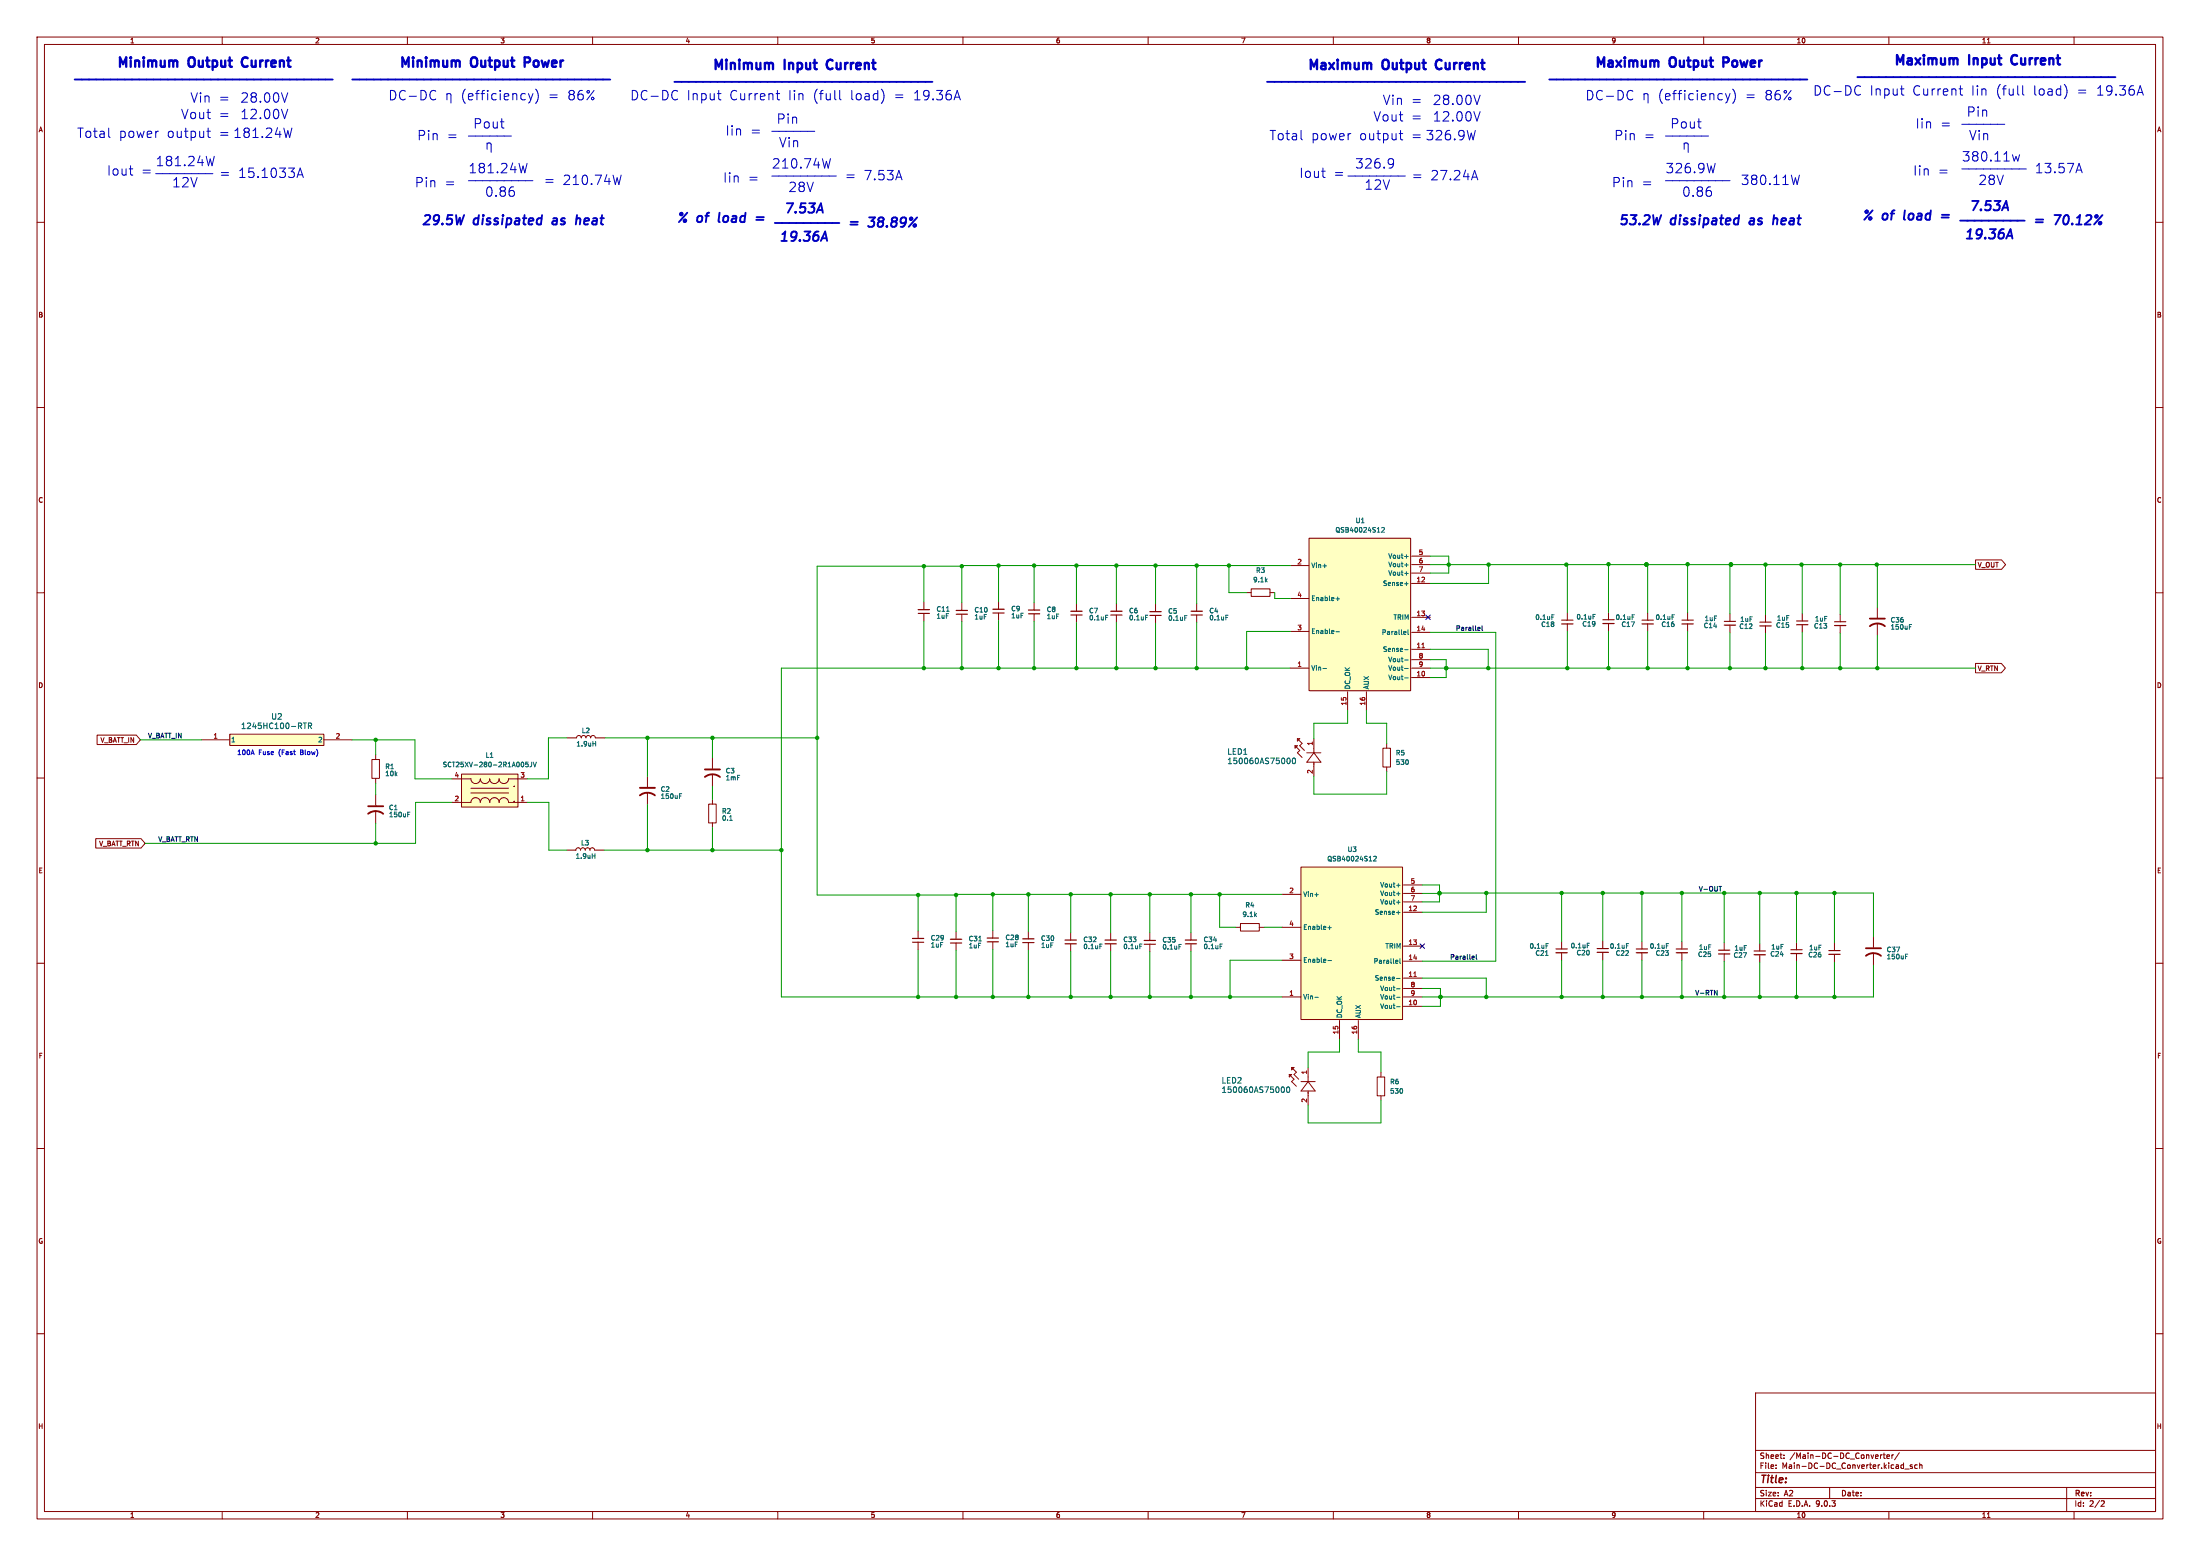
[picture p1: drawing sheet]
<svg xmlns="http://www.w3.org/2000/svg" width="594mm" height="420mm" viewBox="0 0 594 420" stroke-linecap="round" stroke-linejoin="round" font-family="sans-serif">
<g fill="none" stroke="#840000" stroke-width=".27">
<path d="M10 10h574v400h-574zM12 12h570v396h-570zM60 10v2M110 10v2M160 10v2M210 10v2M260 10v2M310 10v2M360 10v2M410 10v2M460 10v2M510 10v2"/>
<path d="M536.6 11.6h.7M560 10v2M10 60h2M582 60h2M10 110h2M582 110h2M10 160h2M312 163.1v2M312 166.1v2M323.1 163v2M323.1 166v2M423.2 165.4v2"/>
<path d="M423.2 168.4v2M506.9 163.9v2.8M506.9 168.2v3.3M582 160h2M153.1 199.2h2.6l.2-.5 .5-.2 .4 .2 .1 .5 .2-.5 .5-.2 .5 .2 .1 .5 .2-.5 .5-.2 .4 .2 .2 .5 .2-.5 .5-.2 .4 .2 .1 .5h2.6M10 210h2M101.4 214.6v2.8M101.4 218.9v3.3M174.8 209.6v2.8M174.8 213.9v3.3M582 210h2M152.9 229.5h2.6l.2-.5 .5-.2 .4 .3 .1 .4 .2-.4 .4-.3 .5 .2 .2 .5 .2-.5 .6-.1 .5 .6 .2-.5 .5-.2 .4 .3 .2 .4h2.5"/>
<path d="M247.9 251.3v2M247.9 254.3v2.1M258.1 251.5v2M258.1 254.5v2.1M277.7 251.4v2M277.7 254.4v2.1M289.1 251.7v2M289.1 254.8v2M299.9 251.7v2M299.9 254.8v2M454.1 254.1v2M454.1 257.2v2"/>
<path d="M10 260h2M582 260h2M348.1 290l1.3 1.3-.7 .6 1.3 1.3M348.1 290h.6l-.6 .7zM348.7 288.1l1.3 1.3-.6 .6 1.3 1.3M348.7 288.1h.7l-.7 .7zM351.3 291.9h3.8M353.2 288.1v3.8M353.2 294.5v3.8M353.2 291.9l1.9 2.6h-3.8zM371.8 290.7h2.1v5.1h-2.1zM372.9 289.4v1.3"/>
<path d="M372.9 295.8v1.3M10 310h2M582 310h2M10 360h2M474 376h108v32h-108zM582 360h2M474 397.5h108M474 391.5h108M479.5 396.2v.2M479.5 395.4v.2M481.7 393.5v.2M481.7 392.7v.2"/>
<path d="M507.7 392.7v1M508.2 392.7l-.5 .3M508.5 392.7h.5M508.7 392.2v1.3l.3 .2M509.5 393.2l.7-.2-.1-.3h-.4l-.2 .2v.7h.6M510.8 392.7v1M511.2 392.7l-.4 .3M512.8 392.1l-1.3 1.9M513.8 395.4h.2M514 394.9v1.5M514 396.3l-.2 .1M514.3 396.5h1.2"/>
<path d="M516.3 395.4h-.3l-.3 .2 .1 .2 .5 .1v.4h-.6M517.7 395.4h-.5l-.2 .3 .1 .6h.6M518.3 395.5l.6-.1 .1 1M518.3 394.9v1.5M60 408v2M110 408v2M160 408v2M210 408v2M260 408v2M310 408v2M360 408v2M410 408v2"/>
<path d="M460 408v2M474 404.5h108M474 401.5h108M494 401.5v3M510 408v2M536.6 409.6h.7M558 401.5v6.5M560 408v2M567.5 405.1h.5l.2 .4-1 1.1h1"/>
</g>
<path d="M310.5 166.1h3M321.6 166h3M421.7 167.4h3M246.4 254.3h3M256.6 254.5h3.1M276.1 254.4h3.1M287.6 254.8h3M298.4 254.8h3M452.6 256.1h3" fill="none" stroke="#840000" stroke-width=".3"/>
<path d="M310.5 165.1h3M321.6 165h3M421.7 168.4h3M246.4 253.3h3M256.6 253.5h3.1M276.1 253.4h3.1M287.6 253.7h3M298.4 253.7h3M452.6 257.2h3" fill="none" stroke="#840000" stroke-width=".33"/>
<g fill="none" stroke="#006464" stroke-width=".27">
<path d="M319.9 166.2h.6M331 166.1h.6M419 165.9h.6M515.5 169.2h.5M515.5 168.6h.6M110.1 219.8h.4M110.1 219.2h.6M160.1 200.7h.7M160.8 200.1v1.3M183.5 214.9h.4M183.5 214.2h.6M159.9 231h.7"/>
<path d="M160.6 230.4v1.3M264.3 254h.7M297 254.8h.6M307.8 254.8h.6M449.9 254.7h.6M346.1 293.4h.2a.81 .81 0 0 1 .5 .7 .81 .81 0 0 1-.5 .8l-.2-.1M347.5 293.5l.2-.1a.81 .81 0 0 1 .6 .7 .81 .81 0 0 1-.6 .8l-.3-.6z"/>
</g>
<path d="M504.9 167h4M504.9 169a3.3 3.3 0 0 1 4 0M99.4 219.6a3.3 3.3 0 0 1 4.1 0M99.4 217.6h4.1M172.8 212.6h4M172.8 214.7a3.3 3.3 0 0 1 4 0" fill="none" stroke="#840000" stroke-width=".51"/>
<path d="M351.3 234h27.4v41.2h-27.4z" fill="#ffffc2"/>
<g fill="none" stroke="#840000" stroke-width=".27">
<path d="M259.7 162.7v2.1M259.7 165.8v2M269.6 162.4v2M269.6 165.5v2M279.2 162.6v2.1M279.2 165.7v2M444.9 165.4v2M444.9 168.4v2M455.7 165.4v2M455.7 168.4v2M467.1 165.7v2M467.1 168.7v2.1"/>
<path d="M476.7 165.9v2M476.7 168.9v2.1M486.6 165.6v2M486.6 168.6v2.1M496.9 165.8v2M496.9 168.8v2.1M100.4 205h2.1v5.1h-2.1zM101.4 203.7v1.3M101.4 210.1v1.3M191.3 217h2.1v5.1h-2.1zM192.4 204.6v2.8M192.4 209v3.3"/>
<path d="M192.4 215.8v1.2M192.4 222.1v1.3M351.3 234h27.4v41.2h-27.4zM378.9 238.9h5.1M310.4 251.8v2M310.4 254.9v2M321.6 251.7v2M321.6 254.8v2M333.7 250.3h1.2M334.9 249.3h5.1v2h-5.1zM340 250.3h1.3M346.2 241.4h5.1"/>
<path d="M346.2 250.3h5.1M346.2 259.2h5.1M378.9 241.2h5.1M378.9 243.4h5.1M378.9 246.2h5.1M378.9 255.4h5.1M378.9 259.4h5.1M465.5 254.4v2.1M465.5 257.5v2M485.1 254.3v2.1M485.1 257.4v2M346.2 269.1h5.1"/>
<path d="M361.7 275.4v5.1M366.8 275.4v5.1M378.9 269.1h5.1M378.9 264h5.1M378.9 266.8h5.1M378.9 271.6h5.1"/>
</g>
<g fill="none" stroke="#006464" stroke-width=".27">
<path d="M440.7 165.9h.6M451.5 165.9h.6M197 221.4h.7M370.9 231.2l.5-.1 .2 .4-.8 .9h.8M377.1 239h.9M318.3 254.9h.6M329.4 254.8h.6M355 241.5h1M358.5 250.4h1M358.5 259.3h1M359 249.9v1M377 259.2h.4v.3l-.6 .1"/>
<path d="M377.1 241.2h.9M377.1 243.5h.9M377.1 246.3h.9M377.4 260h-.4M378 258.7v1.1l.2 .2M355 269.2h1M377.1 269.2h.9M377.1 264.1h.9M377.1 266.9h.9M377.1 271.7h.9"/>
</g>
<path d="M381.7 263.6h.7" fill="none" stroke="#a90000" stroke-width=".27"/>
<g fill="none" stroke="#840000" stroke-width=".3">
<path d="M258.2 165.8h3M268.1 165.5h3M277.7 165.7h3M443.3 167.4h3.1M454.1 167.4h3.1M465.6 167.7h3M475.2 167.9h3M485.1 167.6h3M495.3 167.8h3.1M308.9 254.9h3.1M320 254.8h3.1M464 256.5h3.1"/>
<path d="M483.5 256.4h3.1"/>
</g>
<g fill="none" stroke="#840000" stroke-width=".33">
<path d="M258.2 164.8h3M268.1 164.4h3M277.7 164.7h3M443.3 168.4h3.1M454.1 168.4h3.1M465.6 168.7h3M475.2 168.9h3M485.1 168.6h3M495.3 168.8h3.1M308.9 253.8h3.1M320 253.7h3.1M464 257.5h3.1"/>
<path d="M483.5 257.4h3.1"/>
</g>
<path d="M190.3 209.7a3.3 3.3 0 0 1 4.1 0M190.3 207.7h4.1" fill="none" stroke="#840000" stroke-width=".51"/>
<path d="M124.6 209h15.3v8.8h-15.3z" fill="#ffffc2"/>
<path d="M434.3 165.3v2M434.3 168.3v2M122.1 210.2h5a1.27 1.27 0 0 0 1.3 1.3 1.27 1.27 0 0 0 1.3-1.3 1.27 1.27 0 0 0 1.3 1.3 1.27 1.27 0 0 0 1.2-1.3 1.27 1.27 0 0 0 1.3 1.3 1.27 1.27 0 0 0 1.3-1.3 1.27 1.27 0 0 0 1.2 1.3 1.27 1.27 0 0 0 1.3-1.3h5.1M122.1 216.6h5.1a1.27 1.27 0 0 1 1.2-1.3 1.27 1.27 0 0 1 1.3 1.3 1.27 1.27 0 0 1 1.3-1.3 1.27 1.27 0 0 1 1.2 1.3 1.27 1.27 0 0 1 1.3-1.3 1.27 1.27 0 0 1 1.3 1.3 1.27 1.27 0 0 1 1.2-1.3 1.27 1.27 0 0 1 1.3 1.3h5.1M124.6 209h15.3v8.8h-15.3zM127.2 212.8h10.1M127.2 214h10.1" fill="none" stroke="#840000" stroke-width=".27"/>
<path d="M430.1 165.8h.6M142.6 205.7h-.6l-.1 .6h.6l.1 .6h-.7M143.5 205.7v1.1l-.4 .2M144 205.7l.4 1.3 .4-1.3" fill="none" stroke="#006464" stroke-width=".27"/>
<path d="M432.8 167.3h3" fill="none" stroke="#840000" stroke-width=".3"/>
<path d="M432.8 168.3h3" fill="none" stroke="#840000" stroke-width=".33"/>
<path d="M353.4 145.3h27.5v41.1h-27.5z" fill="#ffffc2"/>
<g fill="none" stroke="#840000" stroke-width=".27">
<path d="M336.5 160h1.3M337.8 158.9h5.1v2.1h-5.1zM342.9 160h1.3M348.4 152.7h5M353.4 145.3h27.5v41.1h-27.5zM381.1 150.1h5.1M381.1 152.4h5.1M381.1 154.7h5.1M381.1 157.5h5.1M348.4 161.5h5M348.4 170.4h5M381.1 166.6h5.1"/>
<path d="M381.1 170.7h5.1M381.1 175.3h5.1M381.1 178.1h5.1M348.4 180.3h5M350.3 199.4l1.3 1.2-.7 .7 1.3 1.3M350.3 199.4h.6l-.6 .6zM354.7 199.4v3.8M363.9 186.7v5.1M368.9 186.7v5.1M381.1 180.3h5.1M381.1 182.9h5.1M349.7 201.3l1.2 1.3-.6 .6 1.3 1.3"/>
<path d="M349.7 201.3h.6l-.6 .6zM352.8 203.2h3.8M354.7 205.7v3.8M354.7 203.2l1.9 2.5h-3.8zM373.4 202h2v5h-2zM374.4 200.7v1.3M374.4 207v1.3M268.1 251.2v2M268.1 254.2v2M421.6 254.1v2M421.6 257.2v2M432.7 254v2"/>
<path d="M432.7 257.1v2M443.3 254.1v2M443.3 257.2v2M475.1 254.7v2M475.1 257.7v2M495.3 254.5v2.1M495.3 257.6v2"/>
</g>
<g fill="none" stroke="#006464" stroke-width=".27">
<path d="M357.2 152.7h1M373.1 142.5l.4-.1 .3 .3-.8 .9h.8M379.2 150.2h1M379.2 152.5h1M379.2 154.8h1M379.2 157.6h1M360.7 161.6h1M360.7 170.5h1M361.2 161.2v.9M379.2 170.4l.4 .1v.2l-.6 .1M379.2 175.4h1M379.2 178.1h1"/>
<path d="M379.6 171.2l-.4 .1M380.2 170v1.1l.1 .2M357.2 180.4h1M379.2 180.4h1M379.2 183h1M347.7 204.7l.1-.1a.81 .81 0 0 1 .6 .8 .81 .81 0 0 1-.6 .7h-.1M349.1 204.7l.2-.1a.81 .81 0 0 1 .5 .8 .81 .81 0 0 1-.5 .7 1.01 1.01 0 0 1-.2-1.4zM417.3 257.9h.7M417.5 254.7h.6M428.6 254.6h.6M439.1 254.7h.6"/>
</g>
<path d="M383.9 174.8h.7" fill="none" stroke="#a90000" stroke-width=".27"/>
<path d="M266.5 254.2h3.1M420.1 256.1h3.1M431.2 256h3.1M441.8 256.1h3M473.6 256.7h3.1M493.8 256.6h3" fill="none" stroke="#840000" stroke-width=".3"/>
<path d="M266.5 253.2h3.1M420.1 257.2h3.1M431.2 257.1h3.1M441.8 257.2h3M473.6 257.7h3.1M493.8 257.6h3" fill="none" stroke="#840000" stroke-width=".33"/>
<path d="M62 198.2h25.4v3h-25.4z" fill="#ffffc2"/>
<g fill="none" stroke="#840000" stroke-width=".27">
<path d="M533.4 151.1h7l1.1 1.3-1.1 1.3h-7zM249.4 162.5v2.1M249.4 165.6v2M290.6 163v2M290.6 166v2M301.4 163v2M301.4 166v2M533.4 179.1h7l1.1 1.2-1.1 1.3h-7zM26.2 198.4h10.6l1.1 1.3-1.1 1.3h-10.6zM54.4 199.7h7.6M62 198.2h25.4v3h-25.4zM87.4 199.7h7.7"/>
<path d="M25.9 226.4h12.2l1.1 1.2-1.1 1.3h-12.2zM505.8 252.9v2.8M505.8 257.2v3.3"/>
</g>
<path d="M255.6 165h.7M298.5 166.1h.6M309.3 166.1h.6M81.9 195.1h.9M82.3 195.1v1.6M83.3 195.9h.7l.1-.6-.8-.2v1.6M83.6 195.9l.5 .8M514.5 258.2h.4M514.5 257.5h.6" fill="none" stroke="#006464" stroke-width=".27"/>
<path d="M247.9 165.6h3.1M289.1 166h3.1M299.9 166h3.1" fill="none" stroke="#840000" stroke-width=".3"/>
<path d="M247.9 164.6h3.1M289.1 165h3.1M299.9 165h3.1" fill="none" stroke="#840000" stroke-width=".33"/>
<path d="M503.8 256h4.1M503.8 258a3.3 3.3 0 0 1 4.1 0" fill="none" stroke="#840000" stroke-width=".51"/>
<path d="M399.2 169.3l.3 .1 .1 .2-.6 .2M399.5 170.1l-.3 .1M400.2 168.9v1.1l.1 .2M464.1 239.3h.7M397.6 258.1h.4l.1 .3-.6 .1M398 258.9h-.4M398.6 257.7v1l.2 .2M462.9 267.3l.7 1.3v-1.3" fill="none" stroke="#0f0f0f" stroke-width=".27"/>
<g fill="none" stroke="#009600" stroke-width=".27">
<path d="M249.4 152.8v9.7M259.7 152.8h-39.1v88.8h37.5M269.6 152.7v9.7M279.2 152.7v9.9M290.6 152.7v10.3M301.4 152.7v10.3M312 152.7v10.4M323.1 152.7v10.3M331.8 152.7v7.3h4.7M344.2 160v1.5h4.2M348.4 152.7h-88.7v10M386.2 152.4h147.2"/>
<path d="M386.2 150.1h5v4.6h-5M401.9 152.4v5.1h-15.7M422.9 152.4l.3-.1v13.1M434.3 152.3v13M444.5 152.4l.4-.1v13.1M444.5 152.3v.1M455.7 152.3v13.1M467.4 152.4l-.3-.1v13.4M476.7 152.4v13.5M486.4 152.4l.2-.1v13.3M496.9 152.4v13.4M506.7 152.4l.2-.1v11.6"/>
<path d="M249.4 167.6v12.7M259.7 167.8v12.5M269.6 167.5v12.8M279.2 167.7v12.6M290.6 168v12.3M301.4 168v12.3M312 168.1v12.2M323.1 168v12.3M348.4 170.4h-11.8v9.9M386.2 170.7h17.7v88.7h-19.9M386.2 178.1h4.3v4.8h-4.3M386.2 175.3h15.6v5"/>
<path d="M423.2 170.4v9.9M434.3 170.3v10M444.9 170.4v9.9M455.7 170.4v9.9M467.1 170.8v9.5M476.7 171v9.3M486.6 170.7v9.6M496.9 170.9v9.4M506.9 171.5v8.8M37.9 199.7h16.5M95.1 199.7h16.9v10.5h10.1M101.4 199.7v4"/>
<path d="M153.1 199.2h-5v11h-5.7M163.3 199.2h57.3M174.8 199.2v10.4M192.4 199.2v5.4M348.4 180.3h-137.4v88.8h135.2M363.9 191.8v3.4h-9.2v4.2M368.9 191.8v3.4h5.5v5.5M386.2 180.3h147.2M101.4 211.4v3.2M122.1 216.6h-9.9v11h-73M142.4 216.6h5.8v12.9h4.7M174.8 217.2v12.3"/>
<path d="M192.4 212.3v3.5M374.4 208.3v6h-19.7v-4.8M101.4 222.2v5.4M163.1 229.5h47.9M192.4 223.4v6.1M384 238.9h4.7v4.5h-4.7M247.9 241.6v9.7M247.9 256.4v12.7M258.1 256.6v12.5M268.1 241.4v9.8M268.1 256.2v12.9M277.7 241.4v10"/>
<path d="M277.7 256.5v12.6M289.1 241.4v10.3M289.1 256.8v12.3M299.9 241.4v10.3M299.9 256.8v12.3M310.4 241.4v10.4M310.4 256.9v12.2M321.6 241.4v10.3M321.6 256.8v12.3M329.3 241.4v8.9h4.4M341.3 250.3h4.9M346.2 241.4h-88.1v10.1"/>
<path d="M346.2 259.2h-14.1v9.9M384 241.2h4.7M388.7 241h117.1v11.9M401.3 241v5.2h-17.3M421.6 241v13.1M421.6 259.2v9.9M432.7 241v13M432.7 259.1v10M443.3 241v13.1M443.3 259.2v9.9M454.1 241v13.1M454.1 259.2v9.9"/>
<path d="M465.5 241v13.4M465.5 259.5v9.6M475.1 241v13.7M475.1 259.7v9.4M485.1 241v13.3M485.1 259.4v9.7M495.3 241v13.5M495.3 259.6v9.5M384 266.8h4.9v4.8h-4.9M384 264h17.3v5.1M505.8 260.5v8.6h-121.8M361.7 280.5v3.5h-8.5v4.1"/>
<path d="M366.8 280.5v3.5h6.1v5.4M372.9 297.1v6h-19.7v-4.8"/>
</g>
<path d="M385 166l1.2 1.2M386.2 166l-1.2 1.2M383.4 254.8l1.2 1.2M384.6 254.8l-1.2 1.2" fill="none" stroke="#000084" stroke-width=".27"/>
<g fill="none" stroke="#0000c2" stroke-width=".27">
<path d="M55.8 35.4h1M56.2 34.6v2.1l.1 .3 .5 .1M77.7 25l-.9 2.6M77.7 29.5l-.9 2.5M78.8 34.6l-.6 2.5-.5-1.8M117.2 24.4l.4 .3M117.6 26.7l-.4 .3M120.7 25.5l.7-.2 .4 .3v2.2M120.7 25.3v1.7M125.6 24a2.91 2.91 0 0 0 0 3.9M126.5 26.1l1.2-.2-.1-.5-.8-.1-.3 .3 .1 1.2h1M128.4 25.3h1"/>
<path d="M129.4 24.4l-.5 .1-.1 .3v2.2M129.9 25.3h.9M130.8 24.4l-.5 .1-.1 .3v2.2M131.5 38.8l.7-.2 .4 .4v2.1M131.5 38.6v1.7M131.7 24.4v.3M131.7 25.3v1.7M134 25.4l-.8-.1-.4 .4v.8l.2 .3h1M135.1 24.4v.3M135.1 25.3v1.7M135.1 32.9h1M135.8 34.6h.3"/>
<path d="M136.2 26.1l1.2-.2-.2-.5-.7-.1-.3 .3 .1 1.2h.9M138.5 25.5l.3-.2 .6 .1 .1 1.6M138.5 25.3v1.7M141.8 25.4l-.7-.1-.5 .4v.8l.3 .3h.9M142.7 25.3l.6 1.7M143.3 27l-.3 .6-.3 .2M143.9 25.3l-.6 1.7M144.6 24a2.91 2.91 0 0 1 0 3.9M182.4 24.4l.5 .3M182.9 26.7l-.5 .3M193.7 25.3h1M194.4 27h.3"/>
<path d="M209.5 25.3h1M209.9 24.4v2.2l.1 .2 .5 .2M226.7 24.4v2.2l.4 .4M238.1 24.2a2.99 2.99 0 0 1 0 3.6M257.8 26.2h1.3M258.5 24.4l.8 2.6M377.8 36.1h1M378.1 35.2v2.2l.2 .2 .5 .1M398.3 35.2l-.6 2.5M399.6 25.7l-.8 2.5M399.6 30.1l-.8 2.6M440.4 24.4l.5 .3"/>
<path d="M440.9 26.7l-.5 .3M443.9 25.5l.7-.2 .4 .3v2.2M443.9 25.3v1.7M448.8 24a2.91 2.91 0 0 0 0 3.9M449.7 26.1l1.2-.2-.1-.5-.7-.1-.4 .3 .1 1.2h1M451.6 25.3h1M452.6 24.4l-.5 .1-.1 .3v2.2M453.1 25.3h.9M454 24.4l-.4 .1-.2 .3v2.2M454.7 38.6v1.7M454.7 38.8l.8-.2 .3 .4v2.1M454.9 24.4v.3"/>
<path d="M454.9 25.3v1.7M457.2 25.4l-.7-.1-.5 .4v.8l.2 .3h1M458.3 24.4v.3M458.3 25.3v1.7M458.3 32.9h1M459.1 34.6h.2M459.4 26.1l1.2-.2-.1-.5-.8-.1-.3 .3 .1 1.2h1M461.7 25.5l.3-.2 .6 .1 .2 1.6M461.7 25.3v1.7M465.1 25.4l-.8-.1-.5 .4v.8l.3 .3h1M465.9 25.3l.6 1.7M466.5 27l-.2 .6-.4 .2"/>
<path d="M467.1 25.3l-.6 1.7M467.8 24a2.91 2.91 0 0 1 0 3.9M501.9 23.1l.4 .3M502.3 25.4l-.4 .3M513.1 24h1M513.8 25.7h.3M528.9 24h1M529.3 23.1v2.2l.1 .3 .5 .1M546.1 23.1v2.2l.4 .4M557.5 22.9a2.99 2.99 0 0 1 0 3.6M577.3 25h1.2M577.9 23.1l.8 2.6"/>
<path d="M57.9 42.2l-.7 2.5-.4-1.8M80.2 47.9l.8-2.5 .9 2.5M80.4 47.2h1.3M138.8 51.7v1M142.3 44.1l-.6 2.5-.5-1.8M167.7 47.3l-.6 2.5-.5-1.8M224.2 42.8l-.6 2.6-.5-1.8M242.7 46l.8 2.5M375.3 42.8l.8 .3a1.68 1.68 0 0 1-.6 2.3M376.3 43.9l-.5 .5h-.5M397.5 47.8h1.3M398.2 46l.8 2.5"/>
<path d="M462 51.7v1M463.1 44.1l-.6 2.5M485.8 47.3l-.6 2.5-.4-1.8M545.3 41.8l-.5 1.7-.5-1.2-.5 1.2M560.7 45.9h1.3M561.3 44.1l.9 2.5"/>
</g>
<g fill="none" stroke="#0000c2" stroke-width=".63">
<path d="M47.5 16.3l.4 .4v1.3M66.1 15.5a1.37 1.37 0 0 0-.8 1.3 1.37 1.37 0 0 0 .8 1.2M123.8 16.3l.3 .4v1.3M141.7 16.8h.9M142.6 15.5h-.9v2.5M208.3 17l.4 .3v1.4M224.1 16.1a1.37 1.37 0 0 0-.9 1.3 1.37 1.37 0 0 0 .9 1.3M369.9 17l.3 .3v1.4M388.5 16.1a1.37 1.37 0 0 0-.9 1.3 1.37 1.37 0 0 0 .9 1.3M447.4 16.3l.4 .4v1.3M465.3 16.8h1M466.3 15.5h-1v2.5"/>
<path d="M528.2 15.7l.3 .4v1.3M543.9 14.9a1.37 1.37 0 0 0-.9 1.2 1.37 1.37 0 0 0 .9 1.3"/>
</g>
<g fill="none" stroke="#0000c2" stroke-width=".51">
<path d="M20.2 21.5h69.6M95.1 21.5h69.7M182.1 22.1h69.7M342.1 22.1h69.7M418.3 21.5h69.7M501.5 20.8h69.7M149.3 59.7l-.2 .5 .3 .4M155.8 58l-.3 2.6M156.6 59l-.6-.1-.3 .2M156.7 59.3l-.1 1.3M204.2 59.3h1.9M204.3 58.6h1.9"/>
<path d="M220.8 56.7h1.2M221.6 54.9l.6 2.5M472.5 59.7l-.2 .5 .3 .4M479 58l-.3 2.6M479.8 59l-.5-.1-.4 .2M479.9 59.3l-.1 1.3M524.2 58.7h2M524.3 58h2M540.9 56.1h1.2M541.7 54.2l.5 2.6M221.6 65l1.2-2.5 .5 2.5M222 64.3h1.2"/>
<path d="M541.7 64.4l1.1-2.5 .6 2.5M542 63.7h1.2"/>
</g>
<g fill="#009600" stroke="#009600" stroke-width=".27">
<circle cx="269.6" cy="152.7" r=".46"/>
<circle cx="174.8" cy="199.2" r=".46"/>
<circle cx="249.4" cy="152.8" r=".46"/>
<circle cx="312" cy="152.7" r=".46"/>
<circle cx="301.4" cy="152.7" r=".46"/>
<circle cx="323.1" cy="152.7" r=".46"/>
<circle cx="312" cy="180.3" r=".46"/>
<circle cx="301.4" cy="180.3" r=".46"/>
<circle cx="323.1" cy="180.3" r=".46"/>
<circle cx="336.6" cy="180.3" r=".46"/>
<circle cx="331.8" cy="152.7" r=".46"/>
<circle cx="290.6" cy="152.7" r=".46"/>
<circle cx="249.4" cy="180.3" r=".46"/>
<circle cx="279.2" cy="180.3" r=".46"/>
<circle cx="259.7" cy="180.3" r=".46"/>
<circle cx="268.1" cy="241.4" r=".46"/>
<circle cx="247.9" cy="241.6" r=".46"/>
<circle cx="279.2" cy="152.7" r=".46"/>
<circle cx="290.6" cy="180.3" r=".46"/>
<circle cx="269.6" cy="180.3" r=".46"/>
<circle cx="220.6" cy="199.2" r=".46"/>
<circle cx="211" cy="229.5" r=".46"/>
<circle cx="259.7" cy="152.8" r=".46"/>
<circle cx="299.9" cy="241.4" r=".46"/>
<circle cx="310.4" cy="241.4" r=".46"/>
<circle cx="277.7" cy="269.1" r=".46"/>
<circle cx="289.1" cy="269.1" r=".46"/>
<circle cx="299.9" cy="269.1" r=".46"/>
<circle cx="310.4" cy="269.1" r=".46"/>
<circle cx="321.6" cy="241.4" r=".46"/>
<circle cx="329.3" cy="241.4" r=".46"/>
<circle cx="277.7" cy="241.4" r=".46"/>
<circle cx="289.1" cy="241.4" r=".46"/>
<circle cx="332.1" cy="269.1" r=".46"/>
<circle cx="321.6" cy="269.1" r=".46"/>
<circle cx="192.4" cy="199.2" r=".46"/>
<circle cx="268.1" cy="269.1" r=".46"/>
<circle cx="258.1" cy="241.6" r=".46"/>
<circle cx="174.8" cy="229.5" r=".46"/>
<circle cx="258.1" cy="269.1" r=".46"/>
<circle cx="247.9" cy="269.1" r=".46"/>
<circle cx="192.4" cy="229.5" r=".46"/>
<circle cx="101.4" cy="199.7" r=".46"/>
<circle cx="101.4" cy="227.6" r=".46"/>
<circle cx="467.4" cy="152.3" r=".46"/>
<circle cx="467.4" cy="152.4" r=".46"/>
<circle cx="455.7" cy="152.3" r=".46"/>
<circle cx="476.7" cy="180.3" r=".46"/>
<circle cx="467.1" cy="180.3" r=".46"/>
<circle cx="486.6" cy="180.3" r=".46"/>
<circle cx="496.9" cy="180.3" r=".46"/>
<circle cx="496.9" cy="152.4" r=".46"/>
<circle cx="506.9" cy="180.3" r=".46"/>
<circle cx="506.7" cy="152.4" r=".46"/>
<circle cx="434.3" cy="180.3" r=".46"/>
<circle cx="444.9" cy="180.3" r=".46"/>
<circle cx="444.5" cy="152.3" r=".46"/>
<circle cx="444.5" cy="152.4" r=".46"/>
<circle cx="434.3" cy="152.3" r=".46"/>
<circle cx="401.8" cy="180.3" r=".46"/>
<circle cx="401.9" cy="152.4" r=".46"/>
<circle cx="422.9" cy="152.4" r=".46"/>
<circle cx="423.2" cy="180.3" r=".46"/>
<circle cx="391.2" cy="152.4" r=".46"/>
<circle cx="390.5" cy="180.3" r=".46"/>
<circle cx="455.7" cy="180.3" r=".46"/>
<circle cx="486.4" cy="152.4" r=".46"/>
<circle cx="476.7" cy="152.4" r=".46"/>
<circle cx="495.3" cy="241" r=".46"/>
<circle cx="495.3" cy="269.1" r=".46"/>
<circle cx="475.1" cy="269.1" r=".46"/>
<circle cx="485.1" cy="269.1" r=".46"/>
<circle cx="475.1" cy="241" r=".46"/>
<circle cx="485.1" cy="241" r=".46"/>
<circle cx="421.6" cy="269.1" r=".46"/>
<circle cx="401.3" cy="241" r=".46"/>
<circle cx="401.3" cy="269.1" r=".46"/>
<circle cx="421.6" cy="241" r=".46"/>
<circle cx="388.9" cy="269.1" r=".46"/>
<circle cx="388.7" cy="241" r=".46"/>
<circle cx="388.7" cy="241.2" r=".46"/>
<circle cx="465.5" cy="269.1" r=".46"/>
<circle cx="454.1" cy="269.1" r=".46"/>
<circle cx="432.7" cy="241" r=".46"/>
<circle cx="443.3" cy="241" r=".46"/>
<circle cx="443.3" cy="269.1" r=".46"/>
<circle cx="432.7" cy="269.1" r=".46"/>
<circle cx="465.5" cy="241" r=".46"/>
<circle cx="454.1" cy="241" r=".46"/>
</g>
<g font-size="3.5" fill="#0000c2">
<text x="31.1" y="19.1">Minimum</text>
<text x="51.1" y="19.1">Output</text>
<text x="66.9" y="19.1">Current</text>
<text x="107.3" y="19.1">Minimum</text>
<text x="127.4" y="19.1">Output</text>
<text x="143.2" y="19.1">Power</text>
<text x="191.9" y="19.8">Minimum</text>
<text x="211.9" y="19.8">Input</text>
<text x="224.8" y="19.8">Current</text>
<text x="352.6" y="19.8">Maximum</text>
<text x="373.5" y="19.8">Output</text>
<text x="389.3" y="19.8">Current</text>
<text x="430.1" y="19.1">Maximum</text>
<text x="451" y="19.1">Output</text>
<text x="466.8" y="19.1">Power</text>
<text x="510.9" y="18.5">Maximum</text>
<text x="531.8" y="18.5">Input</text>
<text x="544.7" y="18.5">Current</text>
<text x="51.5" y="27.9">Vin =</text>
<text x="64.8" y="27.9">28.00V</text>
<text x="105" y="27.3">DC-DC</text>
<text x="147.9" y="27.3">=</text>
<text x="153" y="27.3">86%</text>
<text x="170.3" y="27.3">DC-DC</text>
<text x="185.5" y="27.3">Input</text>
<text x="196.9" y="27.3">Current</text>
<text x="212.7" y="27.3">Iin</text>
<text x="219.3" y="27.3">(full</text>
<text x="229.3" y="27.3">load)</text>
<text x="241.1" y="27.3">=</text>
<text x="246.4" y="27.3">19.36A</text>
<text x="373.5" y="28.6">Vin =</text>
<text x="386.7" y="28.6">28.00V</text>
<text x="428.2" y="27.3">DC-DC</text>
<text x="471.1" y="27.3">=</text>
<text x="476.2" y="27.3">86%</text>
<text x="489.7" y="26">DC-DC</text>
<text x="504.9" y="26">Input</text>
<text x="516.3" y="26">Current</text>
<text x="532.1" y="26">Iin</text>
<text x="538.7" y="26">(full</text>
<text x="548.7" y="26">load)</text>
<text x="560.5" y="26">=</text>
<text x="565.8" y="26">19.36A</text>
<text x="49" y="32.4">Vout</text>
<text x="59.1" y="32.4">=</text>
<text x="64.8" y="32.4">12.00V</text>
<text x="127.6" y="34.9">Pout</text>
<text x="208.3" y="35.5">______</text>
<text x="209.5" y="33.6">Pin</text>
<text x="370.9" y="33">Vout</text>
<text x="381" y="33">=</text>
<text x="386.7" y="33">12.00V</text>
<text x="450.8" y="34.9">Pout</text>
<text x="517.3" y="34.9">Iin</text>
<text x="523.9" y="34.9">=</text>
<text x="529.6" y="33.6">______</text>
<text x="530.9" y="31.7">Pin</text>
<text x="20.9" y="37.4">Total</text>
<text x="32.1" y="37.4">power</text>
<text x="45" y="37.4">output</text>
<text x="59" y="37.4">= 181.24W</text>
<text x="112.7" y="38.1">Pin</text>
<text x="120.7" y="38.1">=</text>
<text x="126.4" y="36.8">______</text>
<text x="196" y="36.8">Iin</text>
<text x="202.6" y="36.8">=</text>
<text x="210.2" y="40">Vin</text>
<text x="342.9" y="38.1">Total</text>
<text x="354.1" y="38.1">power</text>
<text x="366.9" y="38.1">output</text>
<text x="380.9" y="38.1">= 326.9W</text>
<text x="436" y="38.1">Pin</text>
<text x="443.9" y="38.1">=</text>
<text x="449.6" y="36.8">______</text>
<text x="531.5" y="38.1">Vin</text>
<text x="29" y="47.6">Iout</text>
<text x="38.1" y="47.6">= ________ =</text>
<text x="41.9" y="45.1">181.24W</text>
<text x="126.4" y="47">181.24W</text>
<text x="208.3" y="45.7">210.74W</text>
<text x="208.3" y="47.6">_________</text>
<text x="365.8" y="45.7">326.9</text>
<text x="449.6" y="47">326.9W</text>
<text x="516.7" y="47.6">Iin</text>
<text x="523.3" y="47.6">=</text>
<text x="529.6" y="43.8">380.11w</text>
<text x="529.6" y="45.7">_________</text>
<text x="549.3" y="47">13.57A</text>
<text x="46.4" y="50.8">12V</text>
<text x="64.1" y="48.2">15.1033A</text>
<text x="112.1" y="50.8">Pin</text>
<text x="120" y="50.8">=</text>
<text x="126.4" y="48.9">_________</text>
<text x="130.8" y="53.3">0.86</text>
<text x="146.7" y="50.1">=</text>
<text x="151.7" y="50.1">210.74W</text>
<text x="195.4" y="49.5">Iin</text>
<text x="202" y="49.5">=</text>
<text x="212.7" y="52">28V</text>
<text x="228" y="48.9">=</text>
<text x="233" y="48.9">7.53A</text>
<text x="350.9" y="48.2">Iout</text>
<text x="360.1" y="48.2">= ________ =</text>
<text x="368.3" y="51.4">12V</text>
<text x="386" y="48.9">27.24A</text>
<text x="435.3" y="50.8">Pin</text>
<text x="443.3" y="50.8">=</text>
<text x="449.6" y="48.9">_________</text>
<text x="454" y="53.3">0.86</text>
<text x="469.9" y="50.1">380.11W</text>
<text x="534" y="50.1">28V</text>
<text x="211.5" y="58.3">7.53A</text>
<text x="531.5" y="57.7">7.53A</text>
<text x="113.7" y="61.5">29.5W</text>
<text x="128" y="61.5">dissipated</text>
<text x="150.3" y="61.5">as</text>
<text x="157.6" y="61.5">heat</text>
<text x="182.2" y="60.8">%</text>
<text x="188" y="60.8">of</text>
<text x="194.7" y="60.8">load</text>
<text x="205.9" y="60.8">= _________</text>
<text x="210.2" y="65.9">19.36A</text>
<text x="228.6" y="62.1">=</text>
<text x="234.7" y="62.1">38.89%</text>
<text x="436.9" y="61.5">53.2W</text>
<text x="451.2" y="61.5">dissipated</text>
<text x="473.5" y="61.5">as</text>
<text x="480.8" y="61.5">heat</text>
<text x="502.2" y="60.2">%</text>
<text x="508.1" y="60.2">of</text>
<text x="514.8" y="60.2">load</text>
<text x="525.9" y="60.2">= _________</text>
<text x="530.2" y="65.3">19.36A</text>
<text x="548.6" y="61.5">=</text>
<text x="554.7" y="61.5">70.12%</text>
</g>
<text font-size="2.8" fill="#840000" x="475" y="400.9">Title:</text>
<g font-size="2.1" fill="#006464">
<text x="65" y="197">1245HC100-RTR</text>
<text x="73.1" y="194.4">U2</text>
<text x="331.3" y="203.9">LED1</text>
<text x="331.3" y="206.4">150060AS75000</text>
<text x="329.7" y="292.6">LED2</text>
<text x="329.7" y="295.2">150060AS75000</text>
</g>
<g font-size="2.1" fill="#840000">
<text x="475" y="394">Sheet:</text>
<text x="483.2" y="394">/Main-DC-DC_Converter/</text>
<text x="475" y="396.7">File:</text>
<text x="481.1" y="396.7">Main-DC-DC_Converter.kicad_sch</text>
<text x="475" y="406.9">KiCad</text>
<text x="475" y="404.1">Size:</text>
<text x="481.7" y="404.1">A2</text>
<text x="482.7" y="406.9">E.D.A.</text>
<text x="490.3" y="406.9">9.0.3</text>
<text x="497" y="404.1">Date:</text>
<text x="560" y="404.3">Rev:</text>
<text x="560" y="406.9">Id:</text>
<text x="564.1" y="406.9">2/2</text>
</g>
<g font-size="1.8" fill="#840000">
<text x="35" y="11.9">1</text>
<text x="85" y="11.9">2</text>
<text x="135" y="11.9">3</text>
<text x="185" y="11.9">4</text>
<text x="235" y="11.9">5</text>
<text x="285" y="11.9">6</text>
<text x="335" y="11.9">7</text>
<text x="385" y="11.9">8</text>
<text x="435" y="11.9">9</text>
<text x="485" y="11.9">10</text>
<text x="535" y="11.9">11</text>
<text x="10.3" y="35.9">A</text>
<text x="582.3" y="35.9">A</text>
<text x="10.3" y="85.9">B</text>
<text x="582.3" y="85.9">B</text>
<text x="10.3" y="135.9">C</text>
<text x="582.3" y="135.9">C</text>
<text x="533.9" y="153.4">V_OUT</text>
<text x="10.3" y="185.9">D</text>
<text x="533.9" y="181.3">V_RTN</text>
<text x="582.3" y="185.9">D</text>
<text x="27" y="200.6">V_BATT_IN</text>
<text x="138.4" y="212.6">.</text>
<text x="138.4" y="216.7">.</text>
<text x="26.7" y="228.6">V_BATT_RTN</text>
<text x="10.3" y="235.9">E</text>
<text x="582.3" y="235.9">E</text>
<text x="10.3" y="285.9">F</text>
<text x="582.3" y="285.9">F</text>
<text x="10.3" y="335.9">G</text>
<text x="582.3" y="335.9">G</text>
<text x="10.2" y="385.9">H</text>
<text x="582.2" y="385.9">H</text>
<text x="35" y="409.9">1</text>
<text x="85" y="409.9">2</text>
<text x="135" y="409.9">3</text>
<text x="185" y="409.9">4</text>
<text x="235" y="409.9">5</text>
<text x="285" y="409.9">6</text>
<text x="335" y="409.9">7</text>
<text x="385" y="409.9">8</text>
<text x="435" y="409.9">9</text>
<text x="485" y="409.9">10</text>
<text x="535" y="409.9">11</text>
</g>
<g font-size="1.8" fill="#006464">
<text x="360.4" y="143.9">QSB40024S12</text>
<text x="365.9" y="141.4">U1</text>
<text x="339" y="154.8">R3</text>
<text x="353.9" y="153.5">Vin+</text>
<text x="374.7" y="151">Vout+</text>
<text x="374.7" y="153.3">Vout+</text>
<text x="374.7" y="155.5">Vout+</text>
<text x="338.2" y="157.4">9.1k</text>
<text x="373.3" y="158.3">Sense+</text>
<text x="252.7" y="167.2">1uF</text>
<text x="252.7" y="165.3">C11</text>
<text x="263" y="167.4">1uF</text>
<text x="263" y="165.5">C10</text>
<text x="272.9" y="165.2">C9</text>
<text x="272.9" y="167.1">1uF</text>
<text x="282.5" y="165.4">C8</text>
<text x="282.5" y="167.3">1uF</text>
<text x="293.9" y="165.7">C7</text>
<text x="293.9" y="167.6">0.1uF</text>
<text x="304.7" y="165.7">C6</text>
<text x="304.7" y="167.6">0.1uF</text>
<text x="315.3" y="165.8">C5</text>
<text x="315.3" y="167.7">0.1uF</text>
<text x="326.4" y="165.7">C4</text>
<text x="326.4" y="167.6">0.1uF</text>
<text x="353.9" y="162.4">Enable+</text>
<text x="376.1" y="167.5">TRIM</text>
<text x="414.4" y="167.5">0.1uF</text>
<text x="425.5" y="167.4">0.1uF</text>
<text x="436.1" y="167.5">0.1uF</text>
<text x="446.9" y="167.5">0.1uF</text>
<text x="460.1" y="167.8">1uF</text>
<text x="479.7" y="167.7">1uF</text>
<text x="489.9" y="167.9">1uF</text>
<text x="353.9" y="171.3">Enable-</text>
<text x="373" y="171.6">Parallel</text>
<text x="416" y="169.4">C18</text>
<text x="427.1" y="169.3">C19</text>
<text x="437.7" y="169.4">C17</text>
<text x="448.5" y="169.4">C16</text>
<text x="459.9" y="169.7">C14</text>
<text x="469.5" y="169.9">C12</text>
<text x="469.7" y="168">1uF</text>
<text x="479.4" y="169.6">C15</text>
<text x="489.7" y="169.8">C13</text>
<text x="510.4" y="170.1">150uF</text>
<text x="510.4" y="168.2">C36</text>
<text x="373.3" y="176.1">Sense-</text>
<text x="374.7" y="178.9">Vout-</text>
<text x="353.9" y="181.2">Vin-</text>
<text x="374.7" y="181.2">Vout-</text>
<text x="374.7" y="183.7">Vout-</text>
<text x="364.7" y="186.2" transform="rotate(-90 364.7 186.2)">DC_OK</text>
<text x="369.8" y="186.2" transform="rotate(-90 369.8 186.2)">AUX</text>
<text x="62.3" y="200.6">1</text>
<text x="85.8" y="200.6">2</text>
<text x="155.5" y="201.7">1.9uH</text>
<text x="157" y="198.1">L2</text>
<text x="103.9" y="207.8">R1</text>
<text x="103.9" y="209.7">10k</text>
<text x="119.4" y="207.3">SCT25XV-280-2R1A005JV</text>
<text x="131" y="204.7">L1</text>
<text x="195.8" y="208.9">C3</text>
<text x="376.8" y="204.1">R5</text>
<text x="376.8" y="206.6">530</text>
<text x="178.3" y="213.9">C2</text>
<text x="178.3" y="215.8">150uF</text>
<text x="195.8" y="210.8">1mF</text>
<text x="104.9" y="218.9">C1</text>
<text x="104.9" y="220.8">150uF</text>
<text x="194.8" y="219.8">R2</text>
<text x="194.8" y="221.7">0.1</text>
<text x="155.3" y="232">1.9uH</text>
<text x="156.8" y="228.4">L3</text>
<text x="358.3" y="232.7">QSB40024S12</text>
<text x="363.7" y="230.1">U3</text>
<text x="372.5" y="239.7">Vout+</text>
<text x="336.1" y="245.2">R4</text>
<text x="351.8" y="242.3">Vin+</text>
<text x="372.5" y="242">Vout+</text>
<text x="372.5" y="244.3">Vout+</text>
<text x="335.3" y="247.7">9.1k</text>
<text x="351.8" y="251.2">Enable+</text>
<text x="371.1" y="247.1">Sense+</text>
<text x="251.2" y="255.9">1uF</text>
<text x="251.2" y="254">C29</text>
<text x="261.4" y="256.2">1uF</text>
<text x="261.4" y="254.3">C31</text>
<text x="271.4" y="255.8">1uF</text>
<text x="271.4" y="253.9">C28</text>
<text x="281" y="256">1uF</text>
<text x="281" y="254.1">C30</text>
<text x="292.4" y="254.5">C32</text>
<text x="292.4" y="256.4">0.1uF</text>
<text x="303.2" y="254.5">C33</text>
<text x="303.2" y="256.4">0.1uF</text>
<text x="313.7" y="254.6">C35</text>
<text x="313.7" y="256.5">0.1uF</text>
<text x="324.9" y="254.5">C34</text>
<text x="324.9" y="256.4">0.1uF</text>
<text x="373.9" y="256.2">TRIM</text>
<text x="412.9" y="256.3">0.1uF</text>
<text x="424" y="256.1">0.1uF</text>
<text x="434.6" y="256.3">0.1uF</text>
<text x="445.3" y="256.3">0.1uF</text>
<text x="458.6" y="256.6">1uF</text>
<text x="468.2" y="256.8">1uF</text>
<text x="478.1" y="256.5">1uF</text>
<text x="488.4" y="256.7">1uF</text>
<text x="509.3" y="257.2">C37</text>
<text x="351.8" y="260">Enable-</text>
<text x="370.8" y="260.3">Parallel</text>
<text x="414.4" y="258.2">C21</text>
<text x="425.6" y="258">C20</text>
<text x="436.1" y="258.2">C22</text>
<text x="446.9" y="258.2">C23</text>
<text x="458.3" y="258.5">C25</text>
<text x="467.9" y="258.7">C27</text>
<text x="477.9" y="258.4">C24</text>
<text x="488.1" y="258.6">C26</text>
<text x="509.3" y="259.1">150uF</text>
<text x="351.8" y="270">Vin-</text>
<text x="371.1" y="264.9">Sense-</text>
<text x="372.5" y="267.7">Vout-</text>
<text x="372.5" y="270">Vout-</text>
<text x="362.5" y="274.9" transform="rotate(-90 362.5 274.9)">DC_OK</text>
<text x="367.6" y="274.9" transform="rotate(-90 367.6 274.9)">AUX</text>
<text x="372.5" y="272.5">Vout-</text>
<text x="375.2" y="292.8">R6</text>
<text x="375.2" y="295.4">530</text>
</g>
<g font-size="1.8" fill="#a90000">
<text x="383" y="149.9">5</text>
<text x="350.2" y="152.4">2</text>
<text x="383" y="152.1">6</text>
<text x="383" y="154.4">7</text>
<text x="350.2" y="161.3">4</text>
<text x="382.4" y="157.2">12</text>
<text x="382.4" y="166.4">13</text>
<text x="350.2" y="170.2">3</text>
<text x="382.4" y="170.4">14</text>
<text x="382.4" y="175">11</text>
<text x="383" y="177.8">8</text>
<text x="350.2" y="180.1">1</text>
<text x="382.4" y="182.6">10</text>
<text x="383" y="180.1">9</text>
<text x="363.6" y="190.5" transform="rotate(-90 363.6 190.5)">15</text>
<text x="368.7" y="190.5" transform="rotate(-90 368.7 190.5)">16</text>
<text x="57.5" y="199.4">1</text>
<text x="90.5" y="199.4">2</text>
<text x="354.5" y="201.4" transform="rotate(-90 354.5 201.4)">1</text>
<text x="122.6" y="210">4</text>
<text x="140.4" y="210">3</text>
<text x="354.5" y="209" transform="rotate(-90 354.5 209)">2</text>
<text x="122.6" y="216.3">2</text>
<text x="140.4" y="216.3">1</text>
<text x="380.8" y="238.6">5</text>
<text x="348" y="241.2">2</text>
<text x="380.2" y="246">12</text>
<text x="380.8" y="240.9">6</text>
<text x="380.8" y="243.2">7</text>
<text x="348" y="250">4</text>
<text x="380.2" y="255.1">13</text>
<text x="348" y="258.9">3</text>
<text x="380.2" y="259.2">14</text>
<text x="380.2" y="263.8">11</text>
<text x="348" y="268.8">1</text>
<text x="380.8" y="266.6">8</text>
<text x="380.8" y="268.8">9</text>
<text x="380.2" y="271.4">10</text>
<text x="361.4" y="279.3" transform="rotate(-90 361.4 279.3)">15</text>
<text x="366.5" y="279.3" transform="rotate(-90 366.5 279.3)">16</text>
<text x="352.9" y="290.1" transform="rotate(-90 352.9 290.1)">1</text>
<text x="352.9" y="297.7" transform="rotate(-90 352.9 297.7)">2</text>
</g>
<g font-size="1.8" fill="#0f0f0f">
<text x="393" y="170.3">Parallel</text>
<text x="39.9" y="199.3">V_BATT_IN</text>
<text x="42.6" y="227.3">V_BATT_RTN</text>
<text x="458.6" y="240.7">V-OUT</text>
<text x="391.4" y="259.1">Parallel</text>
<text x="457.6" y="268.7">V-RTN</text>
</g>
<g font-size="1.8" fill="#0000c2">
<text x="63.9" y="204">100A</text>
<text x="69.8" y="204">Fuse</text>
<text x="75.3" y="204">(Fast</text>
<text x="81.3" y="204">Blow)</text>
</g>
</svg>
